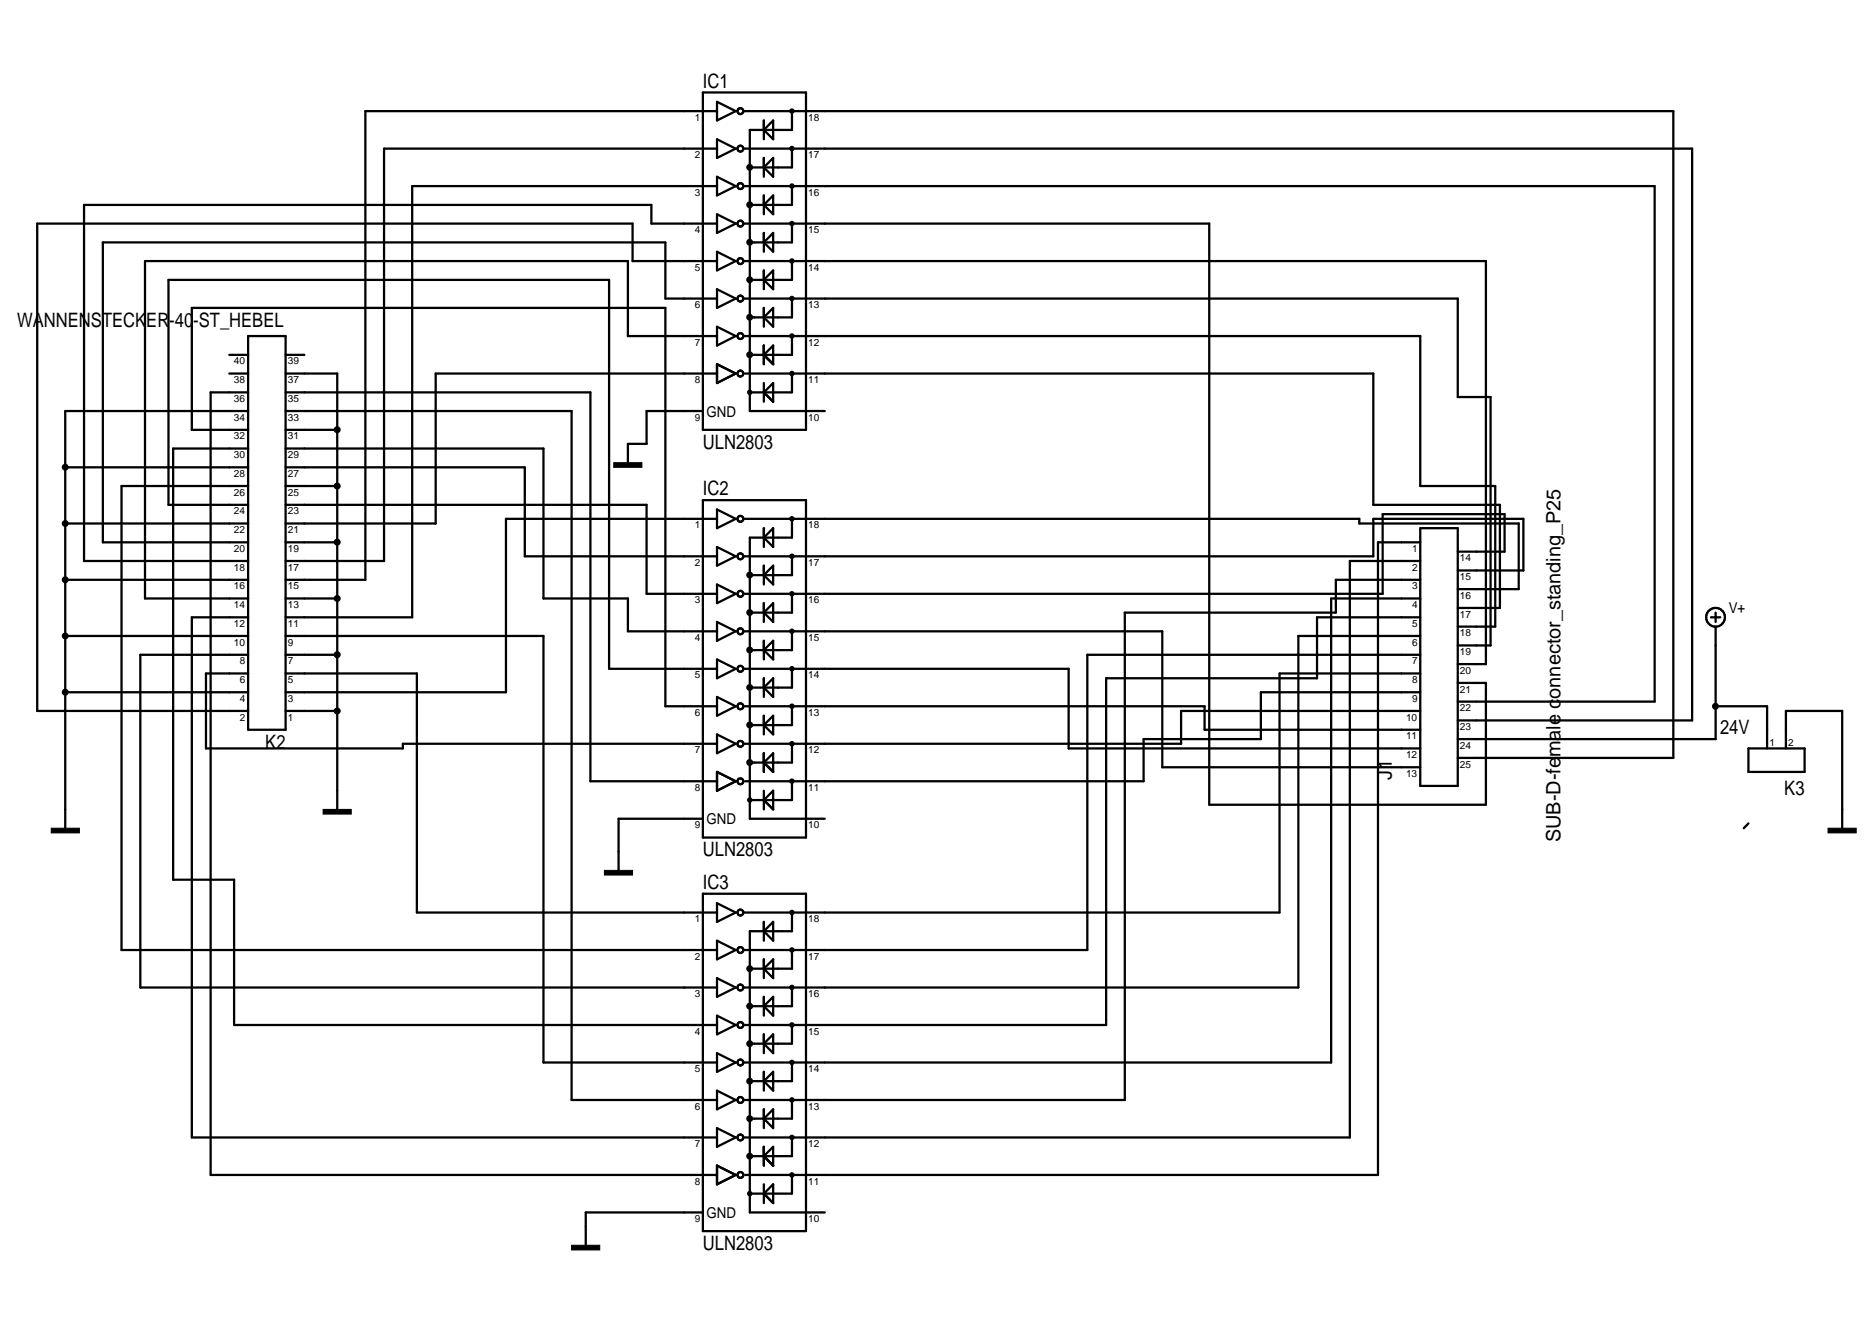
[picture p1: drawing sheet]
<svg xmlns="http://www.w3.org/2000/svg" width="297mm" height="210mm" viewBox="0 0 297 210" stroke-linecap="round" stroke-linejoin="round" font-family="sans-serif">
<g fill="none" stroke="#000" stroke-width=".36">
<path d="M111.5 14.7h16.4v53.5h-16.4zM113.8 17.6h-55.8v74.4h-12.7M113.8 16.2l2.9 1.4-2.9 1.5zM118 17.6h147.5v102.6h-34.2M121.2 19.1v3M122.7 19.1v3l-1.5-1.5zM125.7 17.6v3h-6.7v44.6h11.9M113.8 29.5h-48.4v68.4h-20.1M113.8 35.5h-10.4v-3h-90.1v56.5h26.1M113.8 23.6h-52.9v65.4h-15.6M113.8 22.1l2.9 1.5-2.9 1.5zM113.8 28l2.9 1.5-2.9 1.5z"/>
<path d="M113.8 34l2.9 1.5-2.9 1.5zM113.8 39.9l2.9 1.5-2.9 1.5zM118 35.5h73.9v92.2h43.9v-19.3h-4.5M118 29.5h144.6v81.8h-31.3M118 23.6h150.5v90.7h-37.2M121.2 25.1v2.9M121.2 31v3M121.2 37v2.9M122.7 25.1v2.9l-1.5-1.4zM122.7 31v3l-1.5-1.5zM122.7 37v2.9l-1.5-1.4zM125.7 23.6v3h-6.7"/>
<path d="M125.7 29.5v3h-6.7M125.7 35.5v3h-6.7M36.4 59.3h3M36.4 56.3h3M39.4 53.3h5.9v62.5h-5.9zM45.3 59.3h8.2v69.1M45.3 56.3h3M113.8 41.4h-13.4v-5.9h-94.5v77.3h33.5M113.8 53.3h-14.2v-11.9h-76.6v53.6h16.4M113.8 47.4h-8.2v-8.9h-89.3v47.5h23.1M113.8 45.9l2.9 1.5-2.9 1.5zM113.8 51.8l2.9 1.5-2.9 1.5z"/>
<path d="M113.8 57.8l2.9 1.5-2.9 1.5zM113.8 59.3h-44.7v23.8h-23.8M118 53.3h107.4v23.8h11.9v22.3h-6M118 47.4h113.3v15.6h5.2v39.4h-5.2M118 41.4h117.8v64h-4.5M118.2 59.3h99.7v20.8h20.1v16.4h-6.7M121.2 42.9v3M121.2 48.9v2.9M121.2 54.8v3M122.7 42.9v3l-1.5-1.5zM122.7 48.9v2.9l-1.5-1.4zM122.7 54.8v3l-1.5-1.5z"/>
<path d="M125.7 41.4v3h-6.7M125.7 47.4v3h-6.7M125.7 53.3v3h-6.7M125.7 59.3v3h-6.7M10.4 74.1h29M39.4 65.2h-29v66.2M39.4 71.2h-11.9v68.4h9.6v23h76.7M39.4 62.3h-6v124.1h80.4M39.4 77.1h-20.1v73.6h94.5M39.4 68.2h-9v-19.3h75.2v63.2h8.2M45.3 71.2h40.9v23.8h13.4v5.2h14.2M45.3 65.2h45.4v109.3h23.1"/>
<path d="M45.3 62.3h48.4v61.7h20.1M45.3 74.1h38v14.2h30.5M45.3 68.2h8.2M45.3 77.1h8.2M111.5 65.2h-8.9v5.2h-3v3M111.5 79.4h16.4v53.5h-16.4zM121.2 60.8v2.9M121.2 62.3l1.5-1.5v2.9zM10.4 92h29M10.4 83.1h29M39.4 97.9h-9v82.6h83.4M39.4 80.1h-12.7v-35.7h69.9v61.7h17.2"/>
<path d="M45.3 95h8.2M45.3 86h8.2M45.3 80.1h57.3v14.1h11.2M113.8 82.3h-33.5v27.5h-35M113.8 80.8l2.9 1.5-2.9 1.5zM113.8 86.8l2.9 1.5-2.9 1.4zM113.8 92.7l2.9 1.5-2.9 1.5zM113.8 98.7l2.9 1.5-2.9 1.5zM118 88.3h99.9v-6h23.8v8.2h-10.4M118 82.3h97.7v.8h25.3v10.4h-9.7M121.2 83.8v3M121.2 89.7v3"/>
<path d="M121.2 95.7v3M122.7 83.8v3l-1.5-1.5zM122.7 89.7v3l-1.5-1.5zM122.7 95.7v3l-1.5-1.5zM125.7 82.3v3h-6.7v44.6h11.9M125.7 88.3v2.9h-6.7M125.7 94.2v3h-6.7M225.4 97.9h-16.4v9.7h-33.5v55h-57.5M225.4 95h-14.2v73.6h-93.2M225.4 92h-13.4v5.2h-33.5v77.3h-60.5M225.4 89h-11.2v91.5h-96.2M225.4 86h-6.7v100.4h-100.5"/>
<path d="M225.4 83.8h5.9v40.9h-5.9zM231.3 87.5h7.4v-5.9h-19.3v12.6h-101.4M271.5 97.9h1.5M272.2 99.4v17.9h-40.9M272.2 97.2v1.5M10.4 109.8h29M10.4 100.9h29M39.4 106.8h-6.7v11.9h31.2v-.7h49.9M39.4 103.9h-17.1v52.8h91.5M45.3 112.8h8.2M45.3 106.8h20.8v38h47.7M45.3 103.9h8.2"/>
<path d="M45.3 100.9h40.9v67.7h27.6M113.8 104.6l2.9 1.5-2.9 1.5zM113.8 110.6l2.9 1.5-2.9 1.5zM113.8 116.5l2.9 1.5-2.9 1.5zM118 106.1h51.6v12.6h55.8M118 112.1h73.1v3.7h34.3M118 100.2h66.4v21.5h41M121.2 101.7v2.9M121.2 107.6v3M121.2 113.6v2.9M121.2 119.5v3M121.2 109.1l1.5-1.5v3z"/>
<path d="M122.7 101.7v2.9l-1.5-1.5zM122.7 113.6v2.9l-1.5-1.5zM125.7 100.2v2.9h-6.7M125.7 106.1v3h-6.7M125.7 112.1v2.9h-6.7M125.7 118v3h-6.7M225.4 112.8h-38v5.2h-69.4M225.4 109.8h-25.3v7.5h-18.6v6.7h-63.3M225.4 106.8h-22.4v38h-85M225.4 103.9h-52.9v46.8h-54.5M225.4 100.9h-19.4v55.8h-88M272.2 112.1h8.2v6.6"/>
<path d="M277.4 118.7h8.9v3.8h-8.9zM283.4 118.7v-5.9h8.9v18.6M111.5 129.9h-13.4v8.2M113.8 122.5l2.9 1.5-2.9 1.5zM121.2 125.5v2.9M121.2 121l1.5-1.5v3zM122.7 125.5v2.9l-1.5-1.5zM125.7 124v2.9h-6.7M277.4 130.6l-.7 .8M111.5 141.8h16.4v53.5h-16.4zM113.8 143.3l2.9 1.5-2.9 1.5zM113.8 149.2l2.9 1.5-2.9 1.5z"/>
<path d="M113.8 155.2l2.9 1.5-2.9 1.5zM121.2 146.3v2.9M121.2 152.2v3M121.2 158.2v2.9M121.2 147.7l1.5-1.4v2.9zM121.2 153.7l1.5-1.5v3zM121.2 159.6l1.5-1.4v2.9zM125.7 144.8v2.9h-6.7v44.7h11.9M125.7 156.7v2.9h-6.7M125.7 150.7v3h-6.7M113.8 161.1l2.9 1.5-2.9 1.5zM113.8 167.1l2.9 1.5-2.9 1.5z"/>
<path d="M113.8 173l2.9 1.5-2.9 1.5zM113.8 179l2.9 1.5-2.9 1.4zM121.2 164.1v3M121.2 170.1v2.9M121.2 176v3M121.2 165.6l1.5-1.5v3zM121.2 171.5l1.5-1.4v2.9zM121.2 177.5l1.5-1.5v3zM125.7 162.6v3h-6.7M125.7 168.6v2.9h-6.7M125.7 174.5v3h-6.7M111.5 192.4h-18.6v5.2"/>
<path d="M113.8 184.9l2.9 1.5-2.9 1.5zM121.2 181.9v3M121.2 187.9v3M121.2 183.4l1.5-1.5v3zM121.2 189.4l1.5-1.5v3zM125.7 180.5v2.9h-6.7M125.7 186.4v3h-6.7"/>
<circle cx="117.5" cy="17.6" r=".47"/>
<circle cx="117.5" cy="35.5" r=".47"/>
<circle cx="117.5" cy="29.5" r=".47"/>
<circle cx="117.5" cy="23.6" r=".47"/>
<circle cx="117.5" cy="59.3" r=".47"/>
<circle cx="117.5" cy="53.3" r=".47"/>
<circle cx="117.5" cy="47.4" r=".47"/>
<circle cx="117.5" cy="41.4" r=".47"/>
<circle cx="117.5" cy="82.3" r=".47"/>
<circle cx="117.5" cy="94.2" r=".47"/>
<circle cx="117.5" cy="88.3" r=".47"/>
<circle cx="272.2" cy="97.9" r="1.49"/>
<circle cx="117.5" cy="118" r=".47"/>
<circle cx="117.5" cy="106.1" r=".47"/>
<circle cx="117.5" cy="100.2" r=".47"/>
<circle cx="117.5" cy="112.1" r=".47"/>
<circle cx="117.5" cy="124" r=".47"/>
<circle cx="117.5" cy="156.7" r=".47"/>
<circle cx="117.5" cy="144.8" r=".47"/>
<circle cx="117.5" cy="150.7" r=".47"/>
<circle cx="117.5" cy="168.6" r=".47"/>
<circle cx="117.5" cy="174.5" r=".47"/>
<circle cx="117.5" cy="162.6" r=".47"/>
<circle cx="117.5" cy="186.4" r=".47"/>
<circle cx="117.5" cy="180.5" r=".47"/>
</g>
<path d="M97.4 73.4h4.5v.7h-4.5zM8.1 131.4h4.5v.7h-4.5zM51.3 128.4h4.4v.8h-4.4zM95.9 138.1h4.5v.7h-4.5zM290.1 131.4h4.4v.7h-4.4zM90.7 197.6h4.5v.7h-4.5z" fill="#000" stroke="#000" stroke-width=".16"/>
<g fill="#000">
<circle cx="125.7" cy="17.6" r=".43"/>
<circle cx="119" cy="26.5" r=".55"/>
<circle cx="119" cy="38.4" r=".55"/>
<circle cx="119" cy="32.5" r=".55"/>
<circle cx="125.7" cy="23.6" r=".43"/>
<circle cx="125.7" cy="29.5" r=".43"/>
<circle cx="125.7" cy="35.5" r=".43"/>
<circle cx="119" cy="56.3" r=".55"/>
<circle cx="119" cy="50.3" r=".55"/>
<circle cx="119" cy="44.4" r=".55"/>
<circle cx="125.7" cy="41.4" r=".43"/>
<circle cx="125.7" cy="53.3" r=".43"/>
<circle cx="125.7" cy="47.4" r=".43"/>
<circle cx="125.7" cy="59.3" r=".43"/>
<circle cx="10.4" cy="74.1" r=".55"/>
<circle cx="53.5" cy="68.2" r=".56"/>
<circle cx="53.5" cy="77.1" r=".56"/>
<circle cx="119" cy="62.2" r=".43"/>
<circle cx="10.4" cy="83.1" r=".55"/>
<circle cx="10.4" cy="92" r=".56"/>
<circle cx="53.5" cy="95" r=".56"/>
<circle cx="53.5" cy="86" r=".56"/>
<circle cx="119" cy="91.2" r=".55"/>
<circle cx="119" cy="97.2" r=".55"/>
<circle cx="125.7" cy="88.3" r=".43"/>
<circle cx="125.7" cy="82.3" r=".43"/>
<circle cx="125.7" cy="94.2" r=".43"/>
<circle cx="10.4" cy="100.9" r=".55"/>
<circle cx="10.4" cy="109.8" r=".56"/>
<circle cx="53.5" cy="112.8" r=".56"/>
<circle cx="53.5" cy="103.9" r=".56"/>
<circle cx="119" cy="115" r=".55"/>
<circle cx="119" cy="103.1" r=".55"/>
<circle cx="119" cy="109.1" r=".55"/>
<circle cx="125.7" cy="112" r=".43"/>
<circle cx="125.7" cy="100.2" r=".43"/>
<circle cx="125.7" cy="106.1" r=".43"/>
<circle cx="125.7" cy="118" r=".43"/>
<circle cx="272.2" cy="112.1" r=".55"/>
<circle cx="119" cy="121" r=".55"/>
<circle cx="119" cy="126.9" r=".43"/>
<circle cx="125.7" cy="123.9" r=".43"/>
<circle cx="119" cy="159.6" r=".55"/>
<circle cx="119" cy="153.7" r=".55"/>
<circle cx="125.7" cy="144.8" r=".43"/>
<circle cx="125.7" cy="150.7" r=".43"/>
<circle cx="125.7" cy="156.7" r=".43"/>
<circle cx="119" cy="171.5" r=".55"/>
<circle cx="119" cy="165.6" r=".55"/>
<circle cx="119" cy="177.5" r=".55"/>
<circle cx="125.7" cy="162.6" r=".43"/>
<circle cx="125.7" cy="174.5" r=".43"/>
<circle cx="125.7" cy="168.6" r=".43"/>
<circle cx="119" cy="183.4" r=".55"/>
<circle cx="119" cy="189.4" r=".44"/>
<circle cx="125.7" cy="186.4" r=".43"/>
<circle cx="125.7" cy="180.5" r=".43"/>
</g>
<g font-size="3.2">
<text x="111.5" y="13.9">IC1</text>
<text x="2.7" y="51.9">WANNENSTECKER-40-ST_HEBEL</text>
<text x="111.5" y="71.2">ULN2803</text>
<text x="111.5" y="78.6">IC2</text>
<text x="42.1" y="118.9">K2</text>
<text x="272.9" y="116.5">24V</text>
<text x="220.8" y="123.8" transform="rotate(-90 220.8 123.8)">J1</text>
<text x="283.1" y="126.2">K3</text>
<text x="111.5" y="135.8">ULN2803</text>
<text x="247.6" y="133.6" transform="rotate(-90 247.6 133.6)">SUB-D-female connector_standing_P25</text>
<text x="111.5" y="141.1">IC3</text>
<text x="111.5" y="198.3">ULN2803</text>
</g>
<g font-size="2.4">
<text x="112.1" y="66.1">GND</text>
<text x="274.3" y="97.3">V+</text>
<text x="112.1" y="130.8">GND</text>
<text x="112.1" y="193.2">GND</text>
</g>
<g font-size="1.6">
<text x="110.2" y="19.2">1</text>
<text x="128.2" y="19.2">18</text>
<text x="110.2" y="25.1">2</text>
<text x="128.2" y="25.1">17</text>
<text x="110.2" y="31.1">3</text>
<text x="128.2" y="31.1">16</text>
<text x="110.2" y="37">4</text>
<text x="128.2" y="37">15</text>
<text x="110.2" y="42.9">5</text>
<text x="128.2" y="42.9">14</text>
<text x="110.2" y="48.9">6</text>
<text x="128.2" y="48.9">13</text>
<text x="37.1" y="57.8">40</text>
<text x="45.7" y="57.8">39</text>
<text x="110.2" y="54.8">7</text>
<text x="128.2" y="54.8">12</text>
<text x="37.1" y="60.8">38</text>
<text x="37.1" y="63.8">36</text>
<text x="45.7" y="60.8">37</text>
<text x="45.7" y="63.8">35</text>
<text x="110.2" y="60.8">8</text>
<text x="128.2" y="60.8">11</text>
<text x="37.1" y="66.7">34</text>
<text x="37.1" y="69.7">32</text>
<text x="45.7" y="66.7">33</text>
<text x="45.7" y="69.7">31</text>
<text x="110.2" y="66.7">9</text>
<text x="128.2" y="66.7">10</text>
<text x="37.1" y="75.7">28</text>
<text x="37.1" y="72.7">30</text>
<text x="45.7" y="75.7">27</text>
<text x="45.7" y="72.7">29</text>
<text x="37.1" y="78.6">26</text>
<text x="37.1" y="81.6">24</text>
<text x="45.7" y="78.6">25</text>
<text x="45.7" y="81.6">23</text>
<text x="110.2" y="83.8">1</text>
<text x="128.2" y="83.8">18</text>
<text x="37.1" y="87.6">20</text>
<text x="37.1" y="84.6">22</text>
<text x="45.7" y="87.6">19</text>
<text x="45.7" y="84.6">21</text>
<text x="110.2" y="89.8">2</text>
<text x="128.2" y="89.8">17</text>
<text x="224" y="87.6">1</text>
<text x="231.6" y="89">14</text>
<text x="37.1" y="90.5">18</text>
<text x="37.1" y="93.5">16</text>
<text x="45.7" y="90.5">17</text>
<text x="45.7" y="93.5">15</text>
<text x="110.2" y="95.7">3</text>
<text x="128.2" y="95.7">16</text>
<text x="224" y="93.5">3</text>
<text x="224" y="90.5">2</text>
<text x="231.6" y="92">15</text>
<text x="231.6" y="95">16</text>
<text x="37.1" y="96.5">14</text>
<text x="37.1" y="99.5">12</text>
<text x="45.7" y="96.5">13</text>
<text x="45.7" y="99.5">11</text>
<text x="110.2" y="101.7">4</text>
<text x="128.2" y="101.7">15</text>
<text x="224" y="99.5">5</text>
<text x="224" y="96.5">4</text>
<text x="231.6" y="98">17</text>
<text x="231.6" y="100.9">18</text>
<text x="37.1" y="102.4">10</text>
<text x="38.1" y="105.4">8</text>
<text x="45.7" y="102.4">9</text>
<text x="45.7" y="105.4">7</text>
<text x="110.2" y="107.6">5</text>
<text x="128.2" y="107.6">14</text>
<text x="224" y="105.4">7</text>
<text x="224" y="102.4">6</text>
<text x="231.6" y="103.9">19</text>
<text x="231.6" y="106.9">20</text>
<text x="38.1" y="108.4">6</text>
<text x="38.1" y="111.4">4</text>
<text x="45.7" y="108.4">5</text>
<text x="45.7" y="111.4">3</text>
<text x="110.2" y="113.6">6</text>
<text x="128.2" y="113.6">13</text>
<text x="224" y="111.4">9</text>
<text x="224" y="108.4">8</text>
<text x="231.6" y="109.9">21</text>
<text x="231.6" y="112.8">22</text>
<text x="38.1" y="114.3">2</text>
<text x="45.7" y="114.3">1</text>
<text x="110.2" y="119.5">7</text>
<text x="128.2" y="119.5">12</text>
<text x="223.1" y="117.3">11</text>
<text x="223.1" y="114.3">10</text>
<text x="231.6" y="115.8">23</text>
<text x="231.6" y="118.8">24</text>
<text x="280.8" y="118.4">1</text>
<text x="283.7" y="118.4">2</text>
<text x="110.2" y="125.5">8</text>
<text x="128.2" y="125.5">11</text>
<text x="223.1" y="120.3">12</text>
<text x="223.1" y="123.3">13</text>
<text x="231.6" y="121.8">25</text>
<text x="110.2" y="131.4">9</text>
<text x="128.2" y="131.4">10</text>
<text x="110.2" y="146.3">1</text>
<text x="128.2" y="146.3">18</text>
<text x="110.2" y="152.3">2</text>
<text x="128.2" y="152.3">17</text>
<text x="110.2" y="158.2">3</text>
<text x="128.2" y="158.2">16</text>
<text x="110.2" y="164.1">4</text>
<text x="128.2" y="164.1">15</text>
<text x="110.2" y="170.1">5</text>
<text x="128.2" y="170.1">14</text>
<text x="110.2" y="176">6</text>
<text x="128.2" y="176">13</text>
<text x="110.2" y="182">7</text>
<text x="128.2" y="182">12</text>
<text x="110.2" y="187.9">8</text>
<text x="128.2" y="187.9">11</text>
<text x="110.2" y="193.9">9</text>
<text x="128.2" y="193.9">10</text>
</g>
</svg>
